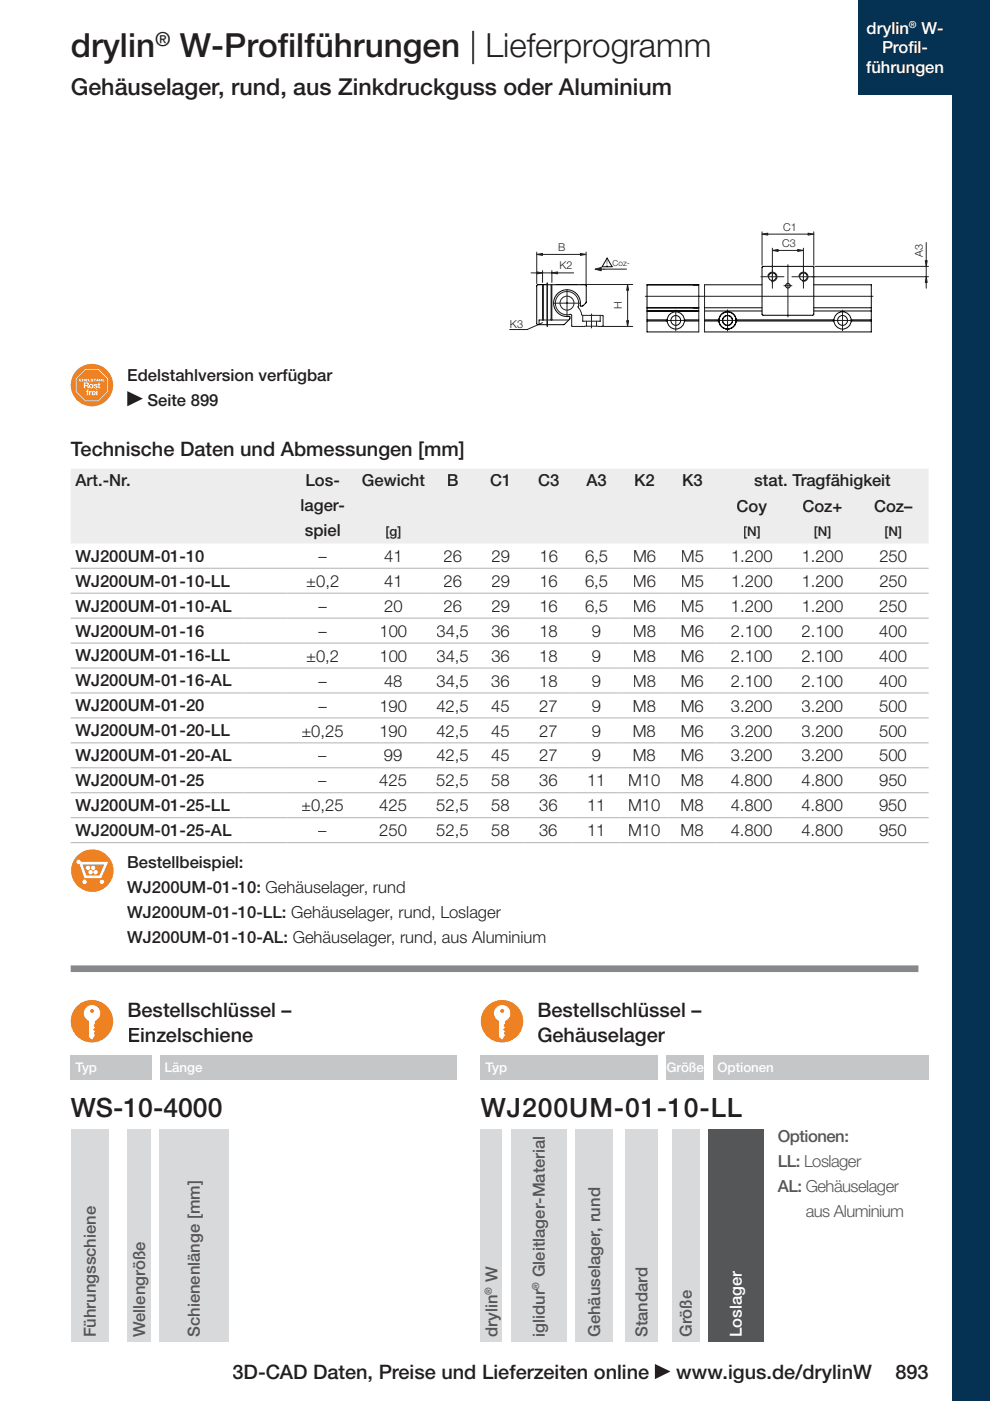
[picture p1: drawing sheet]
<svg xmlns="http://www.w3.org/2000/svg" width="210mm" height="297mm" viewBox="0 0 210 297" stroke-linecap="round" stroke-linejoin="round" font-family="sans-serif">
<path d="M15 99.4h36.6v5.3h-36.6zM51.6 99.4h9.3v5.3h-9.3zM60.9 99.4h15v15.8h-15zM75.9 99.4h15v5.3h-15zM90.9 99.4h10.2v5.3h-10.2zM101.1 99.4h10.2v5.3h-10.2zM111.3 99.4h10.1v5.3h-10.1zM121.4 99.4h10.2v5.3h-10.2zM131.6 99.4h10.2v5.3h-10.2zM141.8 99.4h10.1v5.3h-10.1zM151.9 99.4h45v5.3h-45zM15 104.7h36.6v5.2h-36.6zM51.6 104.7h9.3v5.2h-9.3zM75.9 104.7h15v5.2h-15zM90.9 104.7h10.2v5.2h-10.2zM101.1 104.7h10.2v5.2h-10.2zM111.3 104.7h10.1v5.2h-10.1zM121.4 104.7h10.2v5.2h-10.2zM131.6 104.7h10.2v5.2h-10.2zM141.8 104.7h10.1v5.2h-10.1zM151.9 104.7h15v5.2h-15zM166.9 104.7h15v5.2h-15zM181.9 104.7h15v5.2h-15zM15 109.9h36.6v5.3h-36.6zM51.6 109.9h9.3v5.3h-9.3zM75.9 109.9h15v5.3h-15zM90.9 109.9h10.2v5.3h-10.2zM101.1 109.9h10.2v5.3h-10.2zM111.3 109.9h10.1v5.3h-10.1zM121.4 109.9h10.2v5.3h-10.2zM131.6 109.9h10.2v5.3h-10.2zM141.8 109.9h10.1v5.3h-10.1zM151.9 109.9h15v5.3h-15zM166.9 109.9h15v5.3h-15zM181.9 109.9h15v5.3h-15z" fill="#ededee"/>
<path d="M15 125.8h181.9M15 120.5h181.9M15 131.1h181.9M15 136.3h181.9M15 141.6h181.9M15 146.9h181.9M15 157.5h181.9M15 152.2h181.9M15 162.8h181.9M15 168.1h181.9M15 173.4h181.9M15 178.7h181.9" fill="none" stroke="#b1b2b5" stroke-width=".21"/>
<g fill="#053252">
<path d="M201.9 0h8v297h-8z"/>
<path d="M181.9 0h28v20.1h-28z"/>
</g>
<path d="M138.9 289.2l3.3 1.6-3.3 1.6z" fill="#231f20"/>
<g fill="#ededee">
<path d="M16 100.6h11.5v2.6h-11.5z"/>
<path d="M65.1 100.6h6.8v2.6h-6.8z"/>
<path d="M64 105.9h9v3.2h-9z"/>
<path d="M64.7 111.2h7.3v3.2h-7.3z"/>
<path d="M76.9 100.6h13.1v2.6h-13.1z"/>
<path d="M95 100.6h2.1v2.5h-2.1z"/>
<path d="M104 100.6h3.7v2.6h-3.7z"/>
<path d="M114.2 100.6h4.3v2.6h-4.3z"/>
<path d="M124.3 100.6h4.2v2.6h-4.2z"/>
<path d="M134.7 100.6h4v2.5h-4z"/>
<path d="M144.9 100.6h4v2.6h-4z"/>
<path d="M160 100.6h28.8v3.3h-28.8z"/>
<path d="M156.3 106h6.3v3.3h-6.3z"/>
<path d="M170.3 106h8.2v2.6h-8.2z"/>
<path d="M185.5 106h7.9v2.6h-7.9z"/>
<path d="M82 111.5h2.9v2.7h-2.9z"/>
<path d="M157.8 111.5h3.3v2.6h-3.3z"/>
<path d="M172.8 111.5h3.3v2.6h-3.3z"/>
<path d="M187.7 111.5h3.3v2.6h-3.3z"/>
</g>
<path d="M163.8 52.6v4.2M165 53.1h4.1M170.3 52.6v4.2" fill="none" stroke="#231f20" stroke-width=".21"/>
<path d="M163.8 53.1l1.2-.2v.4z" fill="#231f20"/>
<path d="M163.8 53.1l1.2-.2v.4z" fill="none" stroke="#231f20" stroke-width=".21"/>
<path d="M169.1 52.9l1.2 .2-1.2 .2z" fill="#231f20"/>
<path d="M161.6 49.2v7M162.8 49.6h8.5M169.1 52.9l1.2 .2-1.2 .2zM172.5 49.2v7" fill="none" stroke="#231f20" stroke-width=".21"/>
<path d="M161.6 49.6l1.2-.2v.4z" fill="#231f20"/>
<path d="M161.6 49.6l1.2-.2v.4z" fill="none" stroke="#231f20" stroke-width=".21"/>
<path d="M171.3 49.4l1.2 .2-1.2 .2z" fill="#231f20"/>
<path d="M171.3 49.4l1.2 .2-1.2 .2zM172.2 58.7h24.7M172.8 56.5h24.1M196.4 51.4v3.9M196.4 56.5v2.2M196.4 59.9v1.2" fill="none" stroke="#231f20" stroke-width=".21"/>
<path d="M196.4 58.7l.2 1.2h-.4z" fill="#231f20"/>
<path d="M196.4 58.7l.2 1.2h-.4z" fill="none" stroke="#231f20" stroke-width=".21"/>
<path d="M196.2 55.3h.4l-.2 1.2z" fill="#231f20"/>
<path d="M113.8 53.5v6.6M115 53.9h8M124.3 53.5v6.7M196.2 55.3h.4l-.2 1.2z" fill="none" stroke="#231f20" stroke-width=".21"/>
<path d="M113.8 53.9l1.2-.2v.4z" fill="#231f20"/>
<path d="M113.8 53.9l1.2-.2v.4z" fill="none" stroke="#231f20" stroke-width=".21"/>
<path d="M123 53.7l1.3 .2-1.3 .2z" fill="#231f20"/>
<path d="M123 53.7l1.3 .2-1.3 .2zM123 60.3h11.2M127.4 69.2h6.8M133.1 61.5v6.5" fill="none" stroke="#231f20" stroke-width=".21"/>
<path d="M133.1 60.3l.2 1.2h-.4z" fill="#231f20"/>
<path d="M133.1 60.3l.2 1.2h-.4z" fill="none" stroke="#231f20" stroke-width=".21"/>
<path d="M132.9 68h.4l-.2 1.2z" fill="#231f20"/>
<path d="M112.6 57.9h1.2M115 57.4v2.5M115 57.9h2M117 57.4v2.5M118.2 57.9h3.4M132.9 68h.4l-.2 1.2z" fill="none" stroke="#231f20" stroke-width=".21"/>
<path d="M113.8 57.7l1.2 .2-1.2 .2z" fill="#231f20"/>
<path d="M113.8 57.7l1.2 .2-1.2 .2z" fill="none" stroke="#231f20" stroke-width=".21"/>
<path d="M117 57.9l1.2-.2v.4z" fill="#231f20"/>
<path d="M117 57.9l1.2-.2v.4zM127.5 57.1h5.3M136.8 62.8h48.3M148.2 60.4v10M149.4 60.4v10" fill="none" stroke="#231f20" stroke-width=".21"/>
<path d="M143.3 67.9v2.2M143.3 67.9h2.2M143.3 67.9v-2.2M143.3 67.9h-2.2M154.3 67.9v2.2M154.3 67.9h2.1M154.3 67.9v-2.2M154.3 67.9h-2.2M178.6 67.9v2.2M178.6 67.9h2.2M178.6 67.9v-2.2M178.6 67.9h-2.2" fill="none" stroke="#231f20" stroke-width=".21" stroke-dasharray="23.5 2.9 5.9 2.9"/>
<path d="M126.2 57.1l1.3-.4v.7z" fill="#231f20"/>
<g fill="none" stroke="#231f20" stroke-width=".21">
<path d="M126.2 57.1l1.3-.4v.7zM162.8 58.5a.98 .98 0 0 1 1.1-.8 .98 .98 0 0 1 .8 1.1 .98 .98 0 0 1-1.1 .8M163.8 57.2v2.9M167.1 56.1v11.1M169.4 58.5a.98 .98 0 0 1 1.1-.8 .98 .98 0 0 1 .8 1.1 .98 .98 0 0 1-1.1 .8M170.3 57.2v2.9M115 68.4l-3.2 1.5h-3.7M123.5 66.9l-.1-.1-.3-.9-.5-.8a2.48 2.48 0 0 0-2-3.3 2.48 2.48 0 0 0-2.8 2.6 2.48 2.48 0 0 0 3.2 2.2l.2 .3v2.2l.1 .1h2.6M123.5 66.9h4.3l.1 .1v2.1l-.1 .1h-.9M123.6 66.9v1.2h3.7v-1.2M124 69.2h2.8"/>
<circle cx="120.2" cy="64.3" r="1.48"/>
</g>
<g fill="none" stroke="#040504" stroke-width=".21">
<path d="M128.7 54.7l1.1 1.9h-2.1zM161.6 56.6h10.9v10.2h-10.9zM113.9 60.4h10.3l.1 3.7-.8 .8-.5-.1a2.86 2.86 0 0 0-2.6-3.4 2.86 2.86 0 0 0-3 3.1 2.86 2.86 0 0 0 3.4 2.6v.6l-1.2 1.1h-5.7zM114.2 60.3h1.5M117.9 60.3h4.6M137.2 65.3h11M137.2 65.9h11M137.2 67.8h4.3M137.2 68.1h4.3M145.1 67.8h3.1M145.1 68.1h3.1M148.2 60.4h-11v10h11"/>
<path d="M149.4 60.4h12.2M149.4 65.3h12.2M149.4 65.9h12.2M149.4 67.8h3M149.4 68.1h3M156.1 67.8h20.7M156.1 68.1h20.7M172.5 60.4h12.2v10h-35.3M172.5 65.3h12.2M172.5 65.9h12.2M180.5 67.8h4.2M180.5 68.1h4.2"/>
<circle cx="163.8" cy="58.7" r=".81"/>
<circle cx="170.3" cy="58.7" r=".81"/>
<circle cx="143.3" cy="67.9" r="1.83"/>
<circle cx="143.3" cy="67.9" r="1.04"/>
<circle cx="154.3" cy="67.9" r="1.83"/>
<circle cx="154.3" cy="67.9" r="1.05"/>
<circle cx="167.1" cy="60.6" r=".49"/>
<circle cx="178.6" cy="67.9" r="1.83"/>
<circle cx="178.6" cy="67.9" r="1.05"/>
</g>
<path d="M114.3 68.8v-.9M114.3 67.9h6.3M115 67.9v-7.6M115.2 67.9v-7.6M116.8 67.9v-7.5M117 67.9v-7.5M124.3 68.1v1.1M126.5 68.1v1.1" fill="none" stroke="#231f20" stroke-width=".21" stroke-dasharray="11.8 2.9"/>
<path d="M161.3 58.7h4.9M167.9 58.7h4.9M116 69.2v-9.2M120.2 64.3h2.9M120.2 64.3v-2.9M120.2 64.3h-2.8M120.2 64.3v2.8M125.4 66.6v2.9M163.8 61.1v-4.9M167.9 60.6h-1.7M170.3 61.1v-4.9" fill="none" stroke="#231f20" stroke-width=".21" stroke-dasharray="23.5 2.9 5.9 2.9"/>
<path d="M27 82.9l3.3 1.6-3.3 1.6z" fill="#231f20"/>
<circle cx="19.5" cy="81.6" r="4.5" fill="#ee8122"/>
<g fill="#fff">
<path d="M17.9 78.6l-1.7 1.7 .1 2.8 1.8 1.8h2.7l1.2-1.1a1.48 1.48 0 0 0 .8-1.9v-.5a1.48 1.48 0 0 0-.8-1.9l-1.2-1.1h-2.7zM18.1 78.2h2.8l2 2v2.9l-2 2h-2.8l-2-2v-2.9z" fill-rule="evenodd"/>
<path d="M19.3 80.4h.5l-.4 .1 .4 .1v.2h-.6v-.1h.4l-.4-.1z" fill-rule="evenodd"/>
<path d="M16.8 80.3h.5v.2h-.3l.3 .2-.3 .1h.3v.1h-.5z" fill-rule="evenodd"/>
<path d="M17.6 80.5v.3l.2-.1v-.2zM17.4 80.3h.4l.2 .3a.42 .42 0 0 1-.6 .3z" fill-rule="evenodd"/>
<path d="M18.1 80.3h.5l-.3 .2h.3l-.3 .3h.3v.1h-.5z" fill-rule="evenodd"/>
<path d="M18.7 80.3h.2v.4h.3v.2h-.5z" fill-rule="evenodd"/>
<path d="M19.8 80.3h.6l-.2 .2v.4h-.2v-.4z" fill-rule="evenodd"/>
<path d="M20.7 80.5l-.1 .2h.1zM20.6 80.3h.2l.2 .6h-.7z" fill-rule="evenodd"/>
<path d="M21 80.3h.2v.2l.4-.2v.6l-.3-.2-.3 .2z" fill-rule="evenodd"/>
<path d="M21.8 80.3h.1v.4h.3v.2h-.5z" fill-rule="evenodd"/>
<path d="M18.1 81.3v.4l.4-.1v-.3zM17.8 81.1h.7a.35 .35 0 0 1 .3 .2 .35 .35 0 0 1-.1 .4l.2 .6h-.3l-.1-.4h-.3h-.1v.4h-.3z" fill-rule="evenodd"/>
<path d="M20.8 81.2h.3v.2h.2v.2h-.2v.4l.2 .3-.5-.1v-.6h-.1v-.2h.1z" fill-rule="evenodd"/>
<path d="M19 81.9a.3 .3 0 0 0 .6 0 .3 .3 0 0 0-.6 0zM18.9 81.9a.49 .49 0 0 1 .9 0 .49 .49 0 0 1-.9 0z" fill-rule="evenodd"/>
<path d="M20 81.5l.1-.1a.42 .42 0 0 1 .6 .3h-.6l.6 .2-.1 .3a.52 .52 0 0 1-.7 0l-.1-.2 .5 .2 .1-.1-.5-.3z" fill-rule="evenodd"/>
<path d="M18.4 82.7l.4-.1-.2 .3h.2v.2h-.2v.7h-.2v-.7h-.2z" fill-rule="evenodd"/>
<path d="M20.4 82.6h.3v.2h-.3z" fill-rule="evenodd"/>
<path d="M18.9 82.9h.2v.2l.3-.2v.2l-.3 .2v.5h-.2z" fill-rule="evenodd"/>
<path d="M19.7 83.1v.2h.4l-.1-.2zM19.6 83l.1-.1a.46 .46 0 0 1 .5 .1 .46 .46 0 0 1 .1 .4h-.6l.1 .2 .5-.1v.1a.46 .46 0 0 1-.5 .2 .46 .46 0 0 1-.4-.3z" fill-rule="evenodd"/>
<path d="M20.4 82.9h.3v.9h-.3z" fill-rule="evenodd"/>
</g>
<circle cx="19.5" cy="216.5" r="4.5" fill="#ee8122"/>
<path d="M18.4 213.7a1.63 1.63 0 0 1 2.5 .3 1.63 1.63 0 0 1-.9 2.4v.6l-.3 .4 .3 .5-.5 .4 .5 .4-.3 .4 .3 .3-.5 .9-.5-.5v-3.4a1.63 1.63 0 0 1-.6-2.7z" fill="#fff"/>
<path d="M18.4 213.7a1.63 1.63 0 0 1 2.5 .3 1.63 1.63 0 0 1-.9 2.4v.6l-.3 .4 .3 .5-.5 .4 .5 .4-.3 .4 .3 .3-.5 .9-.5-.5v-3.4a1.63 1.63 0 0 1-.6-2.7z" fill="none" stroke="#fff" stroke-width=".21"/>
<circle cx="19.5" cy="214.3" r=".42" fill="#ee8122"/>
<path d="M33.8 239.5h14.7v45h-14.7z" fill="#d8d9db"/>
<path d="M33.9 223.7h62.9v5.2h-62.9z" fill="#c5c6c8"/>
<g fill="#d8d9db">
<path d="M15 239.5h8v45h-8z"/>
<path d="M27 239.5h5v45h-5z"/>
</g>
<path d="M15 223.7h17.2v5.2h-17.2z" fill="#c5c6c8"/>
<path d="M15 205.4h179.7" fill="none" stroke="#86888b" stroke-width="1.4" stroke-linecap="butt"/>
<g fill="#d8d9db">
<path d="M101.9 239.5h4.5v45h-4.5z"/>
<path d="M108.4 239.5h11.7v45h-11.7z"/>
</g>
<g fill="#c5c6c8">
<path d="M151.1 223.7h45.8v5.2h-45.8z"/>
<path d="M141.3 223.7h7.9v5.2h-7.9z"/>
</g>
<circle cx="106.4" cy="216.5" r="4.5" fill="#ee8122"/>
<path d="M105.3 213.7a1.63 1.63 0 0 1 2.6 .3 1.63 1.63 0 0 1-1 2.4v.6l-.3 .4 .3 .5-.4 .4 .4 .4-.2 .4 .2 .3-.4 .9-.6-.5v-3.4a1.63 1.63 0 0 1-.6-2.7z" fill="#fff"/>
<path d="M105.3 213.7a1.63 1.63 0 0 1 2.6 .3 1.63 1.63 0 0 1-1 2.4v.6l-.3 .4 .3 .5-.4 .4 .4 .4-.2 .4 .2 .3-.4 .9-.6-.5v-3.4a1.63 1.63 0 0 1-.6-2.7z" fill="none" stroke="#fff" stroke-width=".21"/>
<circle cx="106.5" cy="214.3" r=".42" fill="#ee8122"/>
<path d="M150.2 239.5h11.7v45h-11.7z" fill="#555658"/>
<g fill="#d8d9db">
<path d="M132.5 239.5h7v45h-7z"/>
<path d="M122 239.5h8v45h-8z"/>
<path d="M142.5 239.5h5.8v45h-5.8z"/>
</g>
<path d="M101.9 223.7h37.6v5.2h-37.6z" fill="#c5c6c8"/>
<g fill="#ee8122">
<path d="M19.8 184.9a.48 .48 0 0 1 .9 0 .48 .48 0 0 1-.9 0zM19.3 184a.48 .48 0 0 1 .9 0 .48 .48 0 0 1-.9 0zM18.7 184.9a.5 .5 0 0 1 1 0 .5 .5 0 0 1-1 0zM18.2 184a.48 .48 0 0 1 .9 0 .48 .48 0 0 1-.9 0zM17.5 183.3l.8 2.3h2.8l1-2.3z"/>
<path d="M16.3 182.5a.48 .48 0 0 1 .5-.2 .48 .48 0 0 1 .4 .4h5.7l-1.5 3.5h-3.5l-1.1-3a.48 .48 0 0 1-.5-.2 .48 .48 0 0 1 0-.5zM21.1 187a.5 .5 0 0 1 1 0 .5 .5 0 0 1-1 0zM17.4 187a.5 .5 0 0 1 1 0 .5 .5 0 0 1-1 0zM15.1 184.6a4.5 4.5 0 0 0 9 0 4.5 4.5 0 0 0-9 0z"/>
</g>
<g font-size="7.1" fill="#231f20">
<text x="15" y="12.1">drylin</text>
<text x="38.1" y="12.1">W-Prof</text>
<text x="58.9" y="12.1">ilführungen | Lieferprogramm</text>
</g>
<g font-size="5.6" fill="#231f20">
<text x="15" y="236.9">WS-10-4000</text>
<text x="101.9" y="236.9">WJ200UM-01-10-LL</text>
</g>
<text font-size="4.9" fill="#231f20" x="15" y="20">Gehäuselager, rund, aus Zinkdruckguss oder Aluminium</text>
<g font-size="4.2" fill="#231f20">
<text x="15" y="96.7">Technische Daten und Abmessungen [mm]</text>
<text x="27" y="215.7">Bestellschlüssel –</text>
<text x="113.9" y="215.7">Bestellschlüssel –</text>
<text x="27" y="221">Einzelschiene</text>
<text x="113.9" y="221">Gehäuselager</text>
<text x="49.3" y="292.4">3D-CAD Daten, Preise und Lieferzeiten online</text>
<text x="143.3" y="292.4">www.igus.de/drylinW</text>
<text x="189.8" y="292.4">893</text>
</g>
<text font-size="4.1" fill="#231f20" x="32.9" y="9.8">®</text>
<g font-size="3.5" fill="#fff">
<text x="183.7" y="7.1">drylin</text>
<text x="187" y="11.3">Prof</text>
<text x="192.6" y="11.3">il-</text>
<text x="195.4" y="7.1">W-</text>
<text x="183.6" y="15.6">führungen</text>
<text x="157.3" y="283.5" transform="rotate(-90 157.3 283.5)">Loslager</text>
</g>
<g font-size="3.5" fill="#231f20">
<text x="27" y="80.9">Edelstahlversion verfügbar</text>
<text x="31.3" y="86.1">Seite 899</text>
<text x="16" y="103.1">Art.-Nr.</text>
<text x="64.8" y="103.1">Los-</text>
<text x="76.7" y="103.1">Gewicht</text>
<text x="94.8" y="103.1">B</text>
<text x="103.9" y="103.1">C1</text>
<text x="114.1" y="103.1">C3</text>
<text x="124.3" y="103.1">A3</text>
<text x="134.5" y="103.1">K2</text>
<text x="144.6" y="103.1">K3</text>
<text x="159.9" y="103.1">stat. Tragfähigkeit</text>
<text x="63.7" y="108.4">lager-</text>
<text x="64.6" y="113.7">spiel</text>
<text x="156.2" y="108.6">Coy</text>
<text x="170.2" y="108.6">Coz+</text>
<text x="185.3" y="108.6">Coz–</text>
<text x="16" y="119.1">WJ200UM-01-10</text>
<text x="67.5" y="119.1">–</text>
<text x="81.5" y="119.1">41</text>
<text x="94" y="119.1">26</text>
<text x="104.2" y="119.1">29</text>
<text x="114.4" y="119.1">16</text>
<text x="124" y="119.1">6,5</text>
<text x="134.2" y="119.1">M6</text>
<text x="144.4" y="119.1">M5</text>
<text x="155" y="119.1">1.200</text>
<text x="170" y="119.1">1.200</text>
<text x="186.5" y="119.1">250</text>
<text x="16" y="124.4">WJ200UM-01-10-LL</text>
<text x="64.9" y="124.4">±0,2</text>
<text x="81.5" y="124.4">41</text>
<text x="94" y="124.4">26</text>
<text x="104.2" y="124.4">29</text>
<text x="114.4" y="124.4">16</text>
<text x="124" y="124.4">6,5</text>
<text x="134.2" y="124.4">M6</text>
<text x="144.4" y="124.4">M5</text>
<text x="155" y="124.4">1.200</text>
<text x="170" y="124.4">1.200</text>
<text x="186.4" y="124.4">250</text>
<text x="16" y="129.7">WJ200UM-01-10-AL</text>
<text x="67.5" y="129.7">–</text>
<text x="81.4" y="129.7">20</text>
<text x="94" y="129.7">26</text>
<text x="104.2" y="129.7">29</text>
<text x="114.4" y="129.7">16</text>
<text x="124" y="129.7">6,5</text>
<text x="134.2" y="129.7">M6</text>
<text x="144.4" y="129.7">M5</text>
<text x="155" y="129.7">1.200</text>
<text x="170" y="129.7">1.200</text>
<text x="186.4" y="129.7">250</text>
<text x="16" y="135">WJ200UM-01-16</text>
<text x="67.5" y="135">–</text>
<text x="80.5" y="135">100</text>
<text x="92.6" y="135">34,5</text>
<text x="104.2" y="135">36</text>
<text x="114.4" y="135">18</text>
<text x="125.5" y="135">9</text>
<text x="134.2" y="135">M8</text>
<text x="144.4" y="135">M6</text>
<text x="155" y="135">2.100</text>
<text x="170" y="135">2.100</text>
<text x="186.4" y="135">400</text>
<text x="16" y="140.2">WJ200UM-01-16-LL</text>
<text x="64.9" y="140.3">±0,2</text>
<text x="80.5" y="140.3">100</text>
<text x="92.5" y="140.3">34,5</text>
<text x="104.2" y="140.3">36</text>
<text x="114.3" y="140.3">18</text>
<text x="125.5" y="140.3">9</text>
<text x="134.2" y="140.3">M8</text>
<text x="144.4" y="140.3">M6</text>
<text x="155" y="140.3">2.100</text>
<text x="170" y="140.3">2.100</text>
<text x="186.4" y="140.3">400</text>
<text x="16" y="145.5">WJ200UM-01-16-AL</text>
<text x="67.5" y="145.6">–</text>
<text x="81.4" y="145.6">48</text>
<text x="92.5" y="145.6">34,5</text>
<text x="104.2" y="145.6">36</text>
<text x="114.3" y="145.6">18</text>
<text x="125.5" y="145.6">9</text>
<text x="134.2" y="145.6">M8</text>
<text x="144.3" y="145.6">M6</text>
<text x="155" y="145.6">2.100</text>
<text x="170" y="145.6">2.100</text>
<text x="186.4" y="145.6">400</text>
<text x="16" y="150.8">WJ200UM-01-20</text>
<text x="67.5" y="150.9">–</text>
<text x="80.4" y="150.9">190</text>
<text x="92.5" y="150.9">42,5</text>
<text x="104.2" y="150.9">45</text>
<text x="114.3" y="150.9">27</text>
<text x="125.5" y="150.9">9</text>
<text x="134.2" y="150.9">M8</text>
<text x="144.3" y="150.9">M6</text>
<text x="155" y="150.9">3.200</text>
<text x="169.9" y="150.9">3.200</text>
<text x="186.4" y="150.9">500</text>
<text x="16" y="156.1">WJ200UM-01-20-LL</text>
<text x="16" y="161.4">WJ200UM-01-20-AL</text>
<text x="63.9" y="156.2">±0,25</text>
<text x="67.5" y="161.4">–</text>
<text x="80.4" y="156.2">190</text>
<text x="81.4" y="161.4">99</text>
<text x="92.5" y="161.4">42,5</text>
<text x="92.5" y="156.2">42,5</text>
<text x="104.2" y="161.4">45</text>
<text x="104.2" y="156.2">45</text>
<text x="114.3" y="161.4">27</text>
<text x="114.3" y="156.2">27</text>
<text x="125.5" y="161.4">9</text>
<text x="125.5" y="156.2">9</text>
<text x="134.2" y="161.4">M8</text>
<text x="134.2" y="156.2">M8</text>
<text x="144.3" y="161.4">M6</text>
<text x="144.3" y="156.2">M6</text>
<text x="154.9" y="161.4">3.200</text>
<text x="154.9" y="156.2">3.200</text>
<text x="169.9" y="161.4">3.200</text>
<text x="169.9" y="156.2">3.200</text>
<text x="186.4" y="161.4">500</text>
<text x="186.4" y="156.2">500</text>
<text x="16" y="166.7">WJ200UM-01-25</text>
<text x="67.5" y="166.7">–</text>
<text x="80.4" y="166.7">425</text>
<text x="92.5" y="166.7">52,5</text>
<text x="104.1" y="166.7">58</text>
<text x="114.3" y="166.7">36</text>
<text x="124.5" y="166.7">11</text>
<text x="133.2" y="166.7">M10</text>
<text x="144.3" y="166.7">M8</text>
<text x="154.9" y="166.7">4.800</text>
<text x="169.9" y="166.7">4.800</text>
<text x="186.4" y="166.7">950</text>
<text x="16" y="172">WJ200UM-01-25-LL</text>
<text x="63.9" y="172">±0,25</text>
<text x="80.4" y="172">425</text>
<text x="92.5" y="172">52,5</text>
<text x="104.1" y="172">58</text>
<text x="114.3" y="172">36</text>
<text x="124.5" y="172">11</text>
<text x="133.2" y="172">M10</text>
<text x="144.3" y="172">M8</text>
<text x="154.9" y="172">4.800</text>
<text x="169.9" y="172">4.800</text>
<text x="186.4" y="172">950</text>
<text x="16" y="177.3">WJ200UM-01-25-AL</text>
<text x="67.5" y="177.3">–</text>
<text x="80.4" y="177.3">250</text>
<text x="92.5" y="177.3">52,5</text>
<text x="104.1" y="177.3">58</text>
<text x="114.3" y="177.3">36</text>
<text x="124.5" y="177.3">11</text>
<text x="133.2" y="177.3">M10</text>
<text x="144.3" y="177.3">M8</text>
<text x="154.9" y="177.3">4.800</text>
<text x="169.9" y="177.3">4.800</text>
<text x="186.4" y="177.3">950</text>
<text x="27" y="184">Bestellbeispiel:</text>
<text x="27" y="189.3">WJ200UM-01-10: Gehäuselager, rund</text>
<text x="27" y="194.6">WJ200UM-01-10-LL: Gehäuselager, rund, Loslager</text>
<text x="27" y="199.9">WJ200UM-01-10-AL: Gehäuselager, rund, aus Aluminium</text>
</g>
<g font-size="3.5" fill="#555658">
<text x="164.9" y="242.2">Optionen:</text>
<text x="164.9" y="247.5">LL: Loslager</text>
<text x="164.9" y="252.7">AL: Gehäuselager</text>
<text x="170.8" y="258">aus Aluminium</text>
<text x="105.5" y="271.9" transform="rotate(-90 105.5 271.9)">W</text>
<text x="115.5" y="270.8" transform="rotate(-90 115.5 270.8)">Gleitlager-Material</text>
<text x="20.3" y="283.5" transform="rotate(-90 20.3 283.5)">Führungsschiene</text>
<text x="30.8" y="283.5" transform="rotate(-90 30.8 283.5)">Wellengröße</text>
<text x="42.4" y="283.5" transform="rotate(-90 42.4 283.5)">Schienenlänge [mm]</text>
<text x="105.5" y="283.5" transform="rotate(-90 105.5 283.5)">drylin</text>
<text x="115.5" y="283.5" transform="rotate(-90 115.5 283.5)">iglidur</text>
<text x="127.2" y="283.5" transform="rotate(-90 127.2 283.5)">Gehäuselager, rund</text>
<text x="137.3" y="283.5" transform="rotate(-90 137.3 283.5)">Standard</text>
<text x="146.7" y="283.5" transform="rotate(-90 146.7 283.5)">Größe</text>
</g>
<g font-size="2.8" fill="#231f20">
<text x="81.8" y="113.6">[g]</text>
<text x="157.6" y="113.6">[N]</text>
<text x="172.6" y="113.6">[N]</text>
<text x="187.5" y="113.6">[N]</text>
</g>
<g font-size="2.8" fill="#fff">
<text x="16" y="227.3">Typ</text>
<text x="34.9" y="227.3">Länge</text>
<text x="102.9" y="227.3">Typ</text>
<text x="141.3" y="227.3">Größe</text>
<text x="152.1" y="227.3">Optionen</text>
</g>
<g font-size="2.3" fill="#231f20">
<text x="118.4" y="53.2">B</text>
<text x="165.9" y="52.4">C3</text>
<text x="166.1" y="48.9">C1</text>
<text x="118.7" y="57.1">K2</text>
<text x="195.6" y="54.5" transform="rotate(-90 195.6 54.5)">A3</text>
<text x="131.8" y="65.4" transform="rotate(-90 131.8 65.4)">H</text>
<text x="108.1" y="69.4">K3</text>
</g>
<text font-size="2.1" fill="#fff" x="192.7" y="5.9">®</text>
<g font-size="2.1" fill="#555658">
<text x="104.3" y="274.5" transform="rotate(-90 104.3 274.5)">®</text>
<text x="114.3" y="273.4" transform="rotate(-90 114.3 273.4)">®</text>
</g>
<text font-size="1.7" fill="#231f20" x="128.5" y="56.4">! Coz-</text>
</svg>
